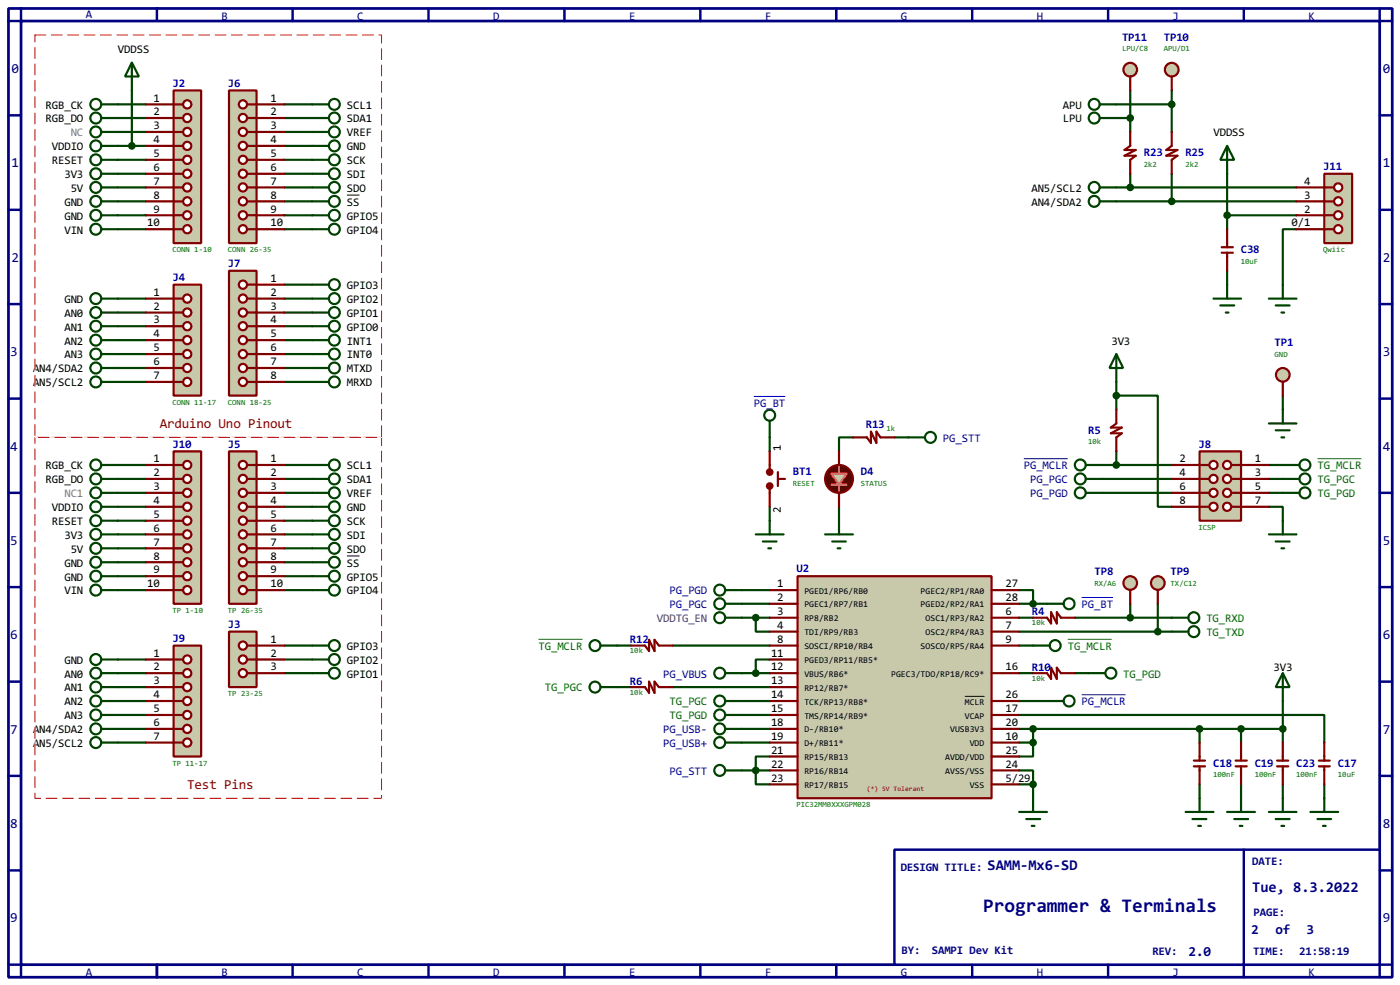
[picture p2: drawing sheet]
<svg xmlns="http://www.w3.org/2000/svg" width="256mm" height="180mm" viewBox="0 0 256 180" stroke-linecap="round" stroke-linejoin="round" font-family="sans-serif">
<path d="M1.6 1.6h253.5v177.3h-253.5zM3.9 3.9h248.9v172.7h-248.9z" fill="none" stroke="#000080" stroke-width=".5"/>
<path d="M3.9 1.6v2.3h-2.3M28.8 1.6v2.3" fill="none" stroke="#000080" stroke-width=".45"/>
<path d="M163.9 155.5h88.9v21.1h-88.9z" fill="#fff" stroke="#000080" stroke-width=".45"/>
<g fill="none" stroke="#000080" stroke-width=".45">
<path d="M53.6 1.6v2.3M78.5 1.6v2.3M103.4 1.6v2.3M128.3 1.6v2.3M153.2 1.6v2.3M178.1 1.6v2.3M203 1.6v2.3M227.9 1.6v2.3M252.8 1.6v2.3h2.3M1.6 21.1h2.3M1.6 38.4h2.3M252.8 21.1h2.3"/>
<path d="M252.8 38.4h2.3M1.6 55.7h2.3M252.8 55.7h2.3M1.6 73h2.3M252.8 73h2.3M1.6 90.2h2.3M252.8 90.2h2.3M1.6 107.5h2.3M252.8 107.5h2.3M1.6 124.8h2.3M252.8 124.8h2.3M1.6 142h2.3"/>
<path d="M1.6 159.3h2.3M227.9 155.5v23.4M252.8 142h2.3M252.8 159.3h2.3M1.6 176.6h2.3v2.3M28.8 176.6v2.3M53.6 176.6v2.3M78.5 176.6v2.3M103.4 176.6v2.3M128.3 176.6v2.3M153.2 176.6v2.3M178.1 176.6v2.3"/>
<path d="M203 176.6v2.3M255.1 176.6h-2.3v2.3"/>
</g>
<g fill="none" stroke="#004000" stroke-width=".4">
<path d="M21.6 19.1h5.1M24.2 16.6v10.1M52.1 19.1h5.1M204.5 19.1h10.2M207.1 16.6v7.6M214.7 16.6v7.6M21.6 36.9h5.1M21.6 34.3h5.1M21.6 39.4h5.1M21.6 21.6h5.1M21.6 24.2h5.1M21.6 26.7h5.1"/>
<path d="M21.6 29.3h5.1M21.6 31.8h5.1M52.1 36.9h5.1M52.1 34.3h5.1M52.1 39.4h5.1M52.1 21.6h5.1M52.1 24.2h5.1M52.1 26.7h5.1M52.1 29.3h5.1M52.1 31.8h5.1M204.5 36.9h33M204.5 34.3h33"/>
<path d="M204.5 21.6h2.6M207.1 31.8v2.5M214.7 31.8v5.1M224.8 31.8v10.2M224.8 39.4h12.7M21.6 54.7h5.1M21.6 57.2h5.1M21.6 59.7h5.1M21.6 42h5.1M52.1 52.1h5.1M52.1 54.7h5.1M52.1 57.2h5.1"/>
<path d="M52.1 59.7h5.1M52.1 42h5.1M224.8 49.6v2.5M237.5 42h-2.5v10.1M21.6 62.3h5.1M21.6 64.8h5.1M21.6 67.4h5.1M21.6 69.9h5.1M52.1 62.3h5.1M52.1 64.8h5.1M52.1 67.4h5.1M52.1 69.9h5.1"/>
<path d="M141 77v5.6M204.5 72.4h7.6v20.4h2.6M204.5 69.9v5.1M235 72.4v2.6M21.6 85.1h5.1M21.6 87.7h5.1M21.6 90.2h5.1M21.6 92.8h5.1M21.6 95.3h5.1M21.6 97.8h5.1M52.1 85.1h5.1M52.1 87.7h5.1"/>
<path d="M52.1 90.2h5.1M52.1 92.8h5.1M52.1 95.3h5.1M52.1 97.8h5.1M138.5 97.8h5.1M139.8 99.1h2.5M141 92.8v5M151.2 97.8h5.1M152.5 99.1h2.5M153.7 92.8v5M156.3 80.1h-2.6v2.5M163.9 80.1h5.6"/>
<path d="M202 85.1h12.7M202 87.7h12.7M202 90.2h12.7M204.5 82.6v2.5M232.5 92.8h2.5v2.5M232.5 85.1h2.5M232.5 87.7h2.5M232.5 90.2h2.5M21.6 108h5.1M21.6 100.4h5.1M21.6 102.9h5.1M21.6 105.5h5.1"/>
<path d="M52.1 118.2h5.1M52.1 108h5.1M52.1 100.4h5.1M52.1 102.9h5.1M52.1 105.5h5.1M110 118.2h5.6M123.2 118.2h17.8M132.9 108h8.1M132.9 110.5h8.1M135.9 113.1h5.1M138.5 113.1v2.5h2.5M140.8 100.4h.5"/>
<path d="M153.5 100.4h.5M186.7 108h2.6v2.5M186.7 118.2h2.6M186.7 110.5h8.2M186.7 113.1h2.6M186.7 115.6h31M196.9 113.1h20.8M207.1 110.5v2.6M212.1 110.5v5.1M21.6 133.4h5.1M21.6 123.2h5.1M21.6 125.8h5.1"/>
<path d="M21.6 135.9h5.1M21.6 128.3h5.1M21.6 130.9h5.1M21.6 120.7h5.1M52.1 123.2h5.1M52.1 120.7h5.1M113.1 125.8h2.5M123.2 125.8h17.8M132.9 133.4h8.1M132.9 123.2h8.1M132.9 135.9h8.1M132.9 128.3h8.1"/>
<path d="M132.9 130.9h8.1M141 120.7h-2.5v2.5M141 138.5h-2.5v5.1h2.5M186.7 130.9h55.9v5M186.7 133.4h48.3M186.7 123.2h2.6M186.7 135.9h2.6M186.7 128.3h8.2M189.3 135.9v2.6h-2.6M189.3 133.4v2.5M196.9 123.2h2.5M219.8 133.4v2.5"/>
<path d="M227.4 133.4v2.5M235 123.2l1.3 2.6h-2.6zM235 123.2v12.7M132.9 141h8.1M186.7 141h2.6v2.6M186.7 143.6h2.6M186.7 148.6h5.1M188 149.9h2.6M189 151.2h.5M189.3 143.6v5M217.2 148.6h5.1M218.5 149.9h2.5"/>
<path d="M219.5 151.2h.5M219.8 143.6v5M224.8 148.6h5.1M226.1 149.9h2.6M227.1 151.2h.5M227.4 143.6v5M232.5 148.6h5M233.7 149.9h2.6M234.8 151.2h.5M235 143.6v5M240.1 148.6h5.1M241.4 149.9h2.5"/>
<path d="M242.4 151.2h.5M242.6 143.6v5"/>
<circle cx="141" cy="76" r="1"/>
<circle cx="170.4" cy="80.1" r="1"/>
<circle cx="109" cy="118.2" r="1"/>
<circle cx="131.8" cy="110.5" r="1"/>
<circle cx="131.8" cy="108" r="1"/>
<circle cx="195.8" cy="110.5" r="1"/>
<circle cx="218.7" cy="113.1" r="1"/>
<circle cx="218.7" cy="115.6" r="1"/>
<circle cx="131.8" cy="133.4" r="1"/>
<circle cx="131.8" cy="123.2" r="1"/>
<circle cx="131.8" cy="130.9" r="1"/>
<circle cx="131.8" cy="128.3" r="1"/>
<circle cx="131.8" cy="135.9" r="1"/>
<circle cx="195.8" cy="128.3" r="1"/>
<circle cx="131.8" cy="141" r="1"/>
</g>
<g fill="none" stroke="#800000" stroke-width=".4">
<path d="M141 82.6v3.8M141 89v3.8M142.5 86.4v2.6M142.5 87.7h1.3M156.3 80.1h2.5l.8 1v-2.1l1 2.1v-2.1l.7 1.1h2.6M115.6 118.2h2.6l.7 1v-2.1l1 2.1v-2.1l.8 1.1h2.5M115.6 125.8h2.6l.7 1v-2l1 2v-2l.8 1h2.5M189.3 123.2h2.5l.8 1.1v-2.1l1 2.1v-2.1l.8 1h2.5M218.7 139.2h2.1M219.8 135.9v3.3M226.4 139.2h2M227.4 135.9v3.3"/>
<path d="M234 139.2h2M235 135.9v3.3M241.6 139.2h2M242.6 135.9v3.3M218.7 140.3h2.1M219.8 140.3v3.3M226.4 140.3h2M227.4 140.3v3.3M234 140.3h2M235 140.3v3.3M241.6 140.3h2M242.6 140.3v3.3"/>
</g>
<g fill="#800000" stroke="#800000" stroke-width=".4">
<circle cx="141" cy="86.4" r=".5"/>
<circle cx="141" cy="89" r=".5"/>
</g>
<path d="M138.1 72.6h5.8M198.2 109.4h5.7M198.2 127.2h8" fill="none" stroke="#0000c0" stroke-width=".18"/>
<g fill="#004000" stroke="#004000" stroke-width=".4">
<circle cx="189.2" cy="143.6" r=".5"/>
<circle cx="189.2" cy="135.9" r=".5"/>
<circle cx="227.3" cy="133.4" r=".5"/>
<circle cx="219.7" cy="133.4" r=".5"/>
<circle cx="189.2" cy="133.4" r=".5"/>
<circle cx="235" cy="133.4" r=".5"/>
</g>
<path d="M98.7 117h8" fill="none" stroke="#008000" stroke-width=".18"/>
<circle cx="235" cy="68.6" r="1.25" fill="#c8c8aa" stroke="#800000" stroke-width=".4"/>
<path d="M235 69.9v2.5" fill="none" stroke="#800000" stroke-width=".4"/>
<g fill="none" stroke="#004000" stroke-width=".4">
<path d="M232.5 77.5h5M233.7 78.8h2.6M235 75v2.5M198.9 85.1h3.1M198.9 87.7h3.1M198.9 90.2h3.1M232.5 97.8h5M233.7 99.1h2.6M234.8 80.1h.5M235 95.3v2.5M235 85.1h3.1M235 87.7h3.1"/>
<path d="M235 90.2h3.1M234.8 100.4h.5"/>
<circle cx="197.9" cy="85.1" r="1"/>
<circle cx="197.9" cy="90.2" r="1"/>
<circle cx="197.9" cy="87.7" r="1"/>
<circle cx="239" cy="87.7" r="1"/>
<circle cx="239" cy="85.1" r="1"/>
<circle cx="239" cy="90.2" r="1"/>
</g>
<path d="M187.6 84h8" fill="none" stroke="#0000c0" stroke-width=".18"/>
<path d="M241.4 84h8" fill="none" stroke="#008000" stroke-width=".18"/>
<path d="M219.8 82.6h7.6v12.7h-7.6z" fill="#c8c8aa" stroke="#800000" stroke-width=".4"/>
<path d="M225.6 85.1h1.8" fill="none" stroke="#800000" stroke-width=".4"/>
<circle cx="224.8" cy="85.1" r=".75" fill="#feffff" stroke="#800000" stroke-width=".4"/>
<path d="M225.6 87.7h1.8" fill="none" stroke="#800000" stroke-width=".4"/>
<circle cx="224.8" cy="87.7" r=".75" fill="#feffff" stroke="#800000" stroke-width=".4"/>
<path d="M225.6 90.2h1.8" fill="none" stroke="#800000" stroke-width=".4"/>
<circle cx="224.8" cy="90.2" r=".75" fill="#feffff" stroke="#800000" stroke-width=".4"/>
<path d="M225.6 92.8h1.8" fill="none" stroke="#800000" stroke-width=".4"/>
<circle cx="224.8" cy="92.8" r=".75" fill="#feffff" stroke="#800000" stroke-width=".4"/>
<path d="M219.8 85.1h1.7" fill="none" stroke="#800000" stroke-width=".4"/>
<circle cx="222.3" cy="85.1" r=".75" fill="#feffff" stroke="#800000" stroke-width=".4"/>
<path d="M219.8 87.7h1.7" fill="none" stroke="#800000" stroke-width=".4"/>
<circle cx="222.3" cy="87.7" r=".75" fill="#feffff" stroke="#800000" stroke-width=".4"/>
<path d="M219.8 90.2h1.7" fill="none" stroke="#800000" stroke-width=".4"/>
<circle cx="222.3" cy="90.2" r=".75" fill="#feffff" stroke="#800000" stroke-width=".4"/>
<path d="M219.8 92.8h1.7" fill="none" stroke="#800000" stroke-width=".4"/>
<circle cx="222.3" cy="92.8" r=".75" fill="#feffff" stroke="#800000" stroke-width=".4"/>
<path d="M204.5 75v2.5l-1 .8h2l-2 1h2l-1 .8v2.5M214.7 85.1h5.1M214.7 87.7h5.1M214.7 92.8h5.1M214.7 90.2h5.1M227.4 85.1h5.1M227.4 87.7h5.1M227.4 92.8h5.1M227.4 90.2h5.1" fill="none" stroke="#800000" stroke-width=".4"/>
<path d="M204.5 64.8l1.3 2.6h-2.5zM204.5 64.8v5.1" fill="none" stroke="#004000" stroke-width=".4"/>
<g fill="#004000" stroke="#004000" stroke-width=".4">
<circle cx="204.5" cy="85.1" r=".5"/>
<circle cx="204.5" cy="72.4" r=".5"/>
</g>
<circle cx="153.7" cy="87.7" r="2.55" fill="#400000" stroke="#800000" stroke-width=".4"/>
<path d="M152.2 86.7h1.5v-1.3v1.3h1.5l-1.5 2h1.5h-3h1.5v1.3v-1.3z" fill-rule="evenodd" fill="#c8c8aa" stroke="#ff8000" stroke-width=".4"/>
<path d="M153.7 82.6v2.5M153.7 90.2v2.6" fill="none" stroke="#800000" stroke-width=".4"/>
<g fill="none" stroke="#004000" stroke-width=".4">
<path d="M189.3 118.2h3M110 125.8h3.1M199.4 123.2h3.1"/>
<circle cx="193.3" cy="118.2" r="1"/>
<circle cx="109" cy="125.8" r="1"/>
<circle cx="203.5" cy="123.2" r="1"/>
</g>
<g fill="#004000" stroke="#004000" stroke-width=".4">
<circle cx="138.4" cy="141" r=".5"/>
<circle cx="138.4" cy="123.2" r=".5"/>
</g>
<path d="M195.6 117h8.1" fill="none" stroke="#008000" stroke-width=".18"/>
<path d="M146.1 105.5h35.6v40.6h-35.6z" fill="#c8c8aa" stroke="#800000" stroke-width=".4"/>
<g fill="none" stroke="#800000" stroke-width=".4">
<path d="M141 108h5.1M141 110.5h5.1M141 113.1h5.1M141 115.6h5.1M141 118.2h5.1M181.7 108h5M181.7 110.5h5M181.7 113.1h5M181.7 115.6h5M181.7 118.2h5M189.3 113.1h2.5l.8 1v-2l1 2v-2l.8 1h2.5M141 135.9h5.1"/>
<path d="M141 120.7h5.1M141 123.2h5.1M141 125.8h5.1M141 128.3h5.1M141 130.9h5.1M141 133.4h5.1M141 138.5h5.1M181.7 135.9h5M181.7 123.2h5M181.7 128.3h5M181.7 130.9h5M181.7 133.4h5"/>
<path d="M181.7 138.5h5M141 143.6h5.1M141 141h5.1M181.7 143.6h5M181.7 141h5"/>
</g>
<path d="M176.8 127.5h3.6" fill="none" stroke="#000" stroke-width=".18"/>
<g fill="#004000" stroke="#004000" stroke-width=".4">
<circle cx="189.2" cy="110.5" r=".5"/>
<circle cx="138.4" cy="113.1" r=".5"/>
</g>
<g fill="none" stroke="#004000" stroke-width=".4">
<path d="M132.9 113.1h3"/>
<circle cx="131.8" cy="113.1" r="1"/>
</g>
<circle cx="207" cy="106.7" r="1.25" fill="#c8c8aa" stroke="#800000" stroke-width=".4"/>
<path d="M207.1 108v2.5" fill="none" stroke="#800000" stroke-width=".4"/>
<circle cx="212.1" cy="106.7" r="1.25" fill="#c8c8aa" stroke="#800000" stroke-width=".4"/>
<path d="M212.1 108v2.5" fill="none" stroke="#800000" stroke-width=".4"/>
<g fill="#004000" stroke="#004000" stroke-width=".4">
<circle cx="207" cy="113.1" r=".5"/>
<circle cx="212.1" cy="115.6" r=".5"/>
</g>
<path d="M242.6 31.8h5.1v12.7h-5.1z" fill="#c8c8aa" stroke="#800000" stroke-width=".4"/>
<path d="M242.6 42h1.8" fill="none" stroke="#800000" stroke-width=".4"/>
<circle cx="245.1" cy="42" r=".75" fill="#feffff" stroke="#800000" stroke-width=".4"/>
<path d="M242.6 39.4h1.8" fill="none" stroke="#800000" stroke-width=".4"/>
<circle cx="245.1" cy="39.4" r=".75" fill="#feffff" stroke="#800000" stroke-width=".4"/>
<path d="M242.6 36.9h1.8" fill="none" stroke="#800000" stroke-width=".4"/>
<circle cx="245.1" cy="36.9" r=".75" fill="#feffff" stroke="#800000" stroke-width=".4"/>
<path d="M242.6 34.3h1.8" fill="none" stroke="#800000" stroke-width=".4"/>
<circle cx="245.1" cy="34.3" r=".75" fill="#feffff" stroke="#800000" stroke-width=".4"/>
<path d="M207.1 24.2v2.5l-1.1 .8h2.1l-2.1 1h2.1l-1 .8v2.5M214.7 24.2v2.5l-1 .8h2l-2 1h2l-1 .8v2.5M237.5 39.4h5.1M237.5 36.9h5.1M237.5 34.3h5.1M223.8 45.3h2.1M223.8 46.3h2.1M224.8 42v3.3M224.8 46.3v3.3M237.5 42h5.1" fill="none" stroke="#800000" stroke-width=".4"/>
<g fill="none" stroke="#004000" stroke-width=".4">
<path d="M201.5 19.1h3M201.5 21.6h3M201.5 36.9h3M201.5 34.3h3M224.8 26.7l1.3 2.6h-2.5zM224.8 26.7v5.1M222.3 54.7h5.1M223.6 55.9h2.5M224.6 57.2h.5M224.8 52.1v2.6M232.5 54.7h5M233.7 55.9h2.6"/>
<path d="M234.8 57.2h.5M235 52.1v2.6"/>
<circle cx="200.4" cy="19.1" r="1"/>
<circle cx="200.4" cy="34.3" r="1"/>
<circle cx="200.4" cy="36.9" r="1"/>
<circle cx="200.4" cy="21.6" r="1"/>
</g>
<g fill="#004000" stroke="#004000" stroke-width=".4">
<circle cx="214.6" cy="36.9" r=".5"/>
<circle cx="207" cy="34.3" r=".5"/>
<circle cx="224.8" cy="39.4" r=".5"/>
</g>
<circle cx="214.6" cy="12.8" r="1.25" fill="#c8c8aa" stroke="#800000" stroke-width=".4"/>
<path d="M214.7 14v2.6" fill="none" stroke="#800000" stroke-width=".4"/>
<circle cx="207" cy="12.8" r="1.25" fill="#c8c8aa" stroke="#800000" stroke-width=".4"/>
<path d="M207.1 14v2.6" fill="none" stroke="#800000" stroke-width=".4"/>
<g fill="#004000" stroke="#004000" stroke-width=".4">
<circle cx="207" cy="21.6" r=".5"/>
<circle cx="214.6" cy="19.1" r=".5"/>
</g>
<g fill="none" stroke="#004000" stroke-width=".4">
<path d="M57.2 19.1h3.1M18.6 39.4h3M18.6 29.3h3M18.6 31.8h3M18.6 34.3h3M18.6 36.9h3M57.2 39.4h3.1M57.2 29.3h3.1M57.2 31.8h3.1M57.2 34.3h3.1M57.2 36.9h3.1M57.2 21.6h3.1"/>
<path d="M57.2 24.2h3.1M57.2 26.7h3.1M18.6 42h3M57.2 54.7h3.1M57.2 52.1h3.1M57.2 57.2h3.1M57.2 59.7h3.1M57.2 42h3.1M57.2 62.3h3.1M57.2 64.8h3.1M57.2 67.4h3.1M57.2 69.9h3.1"/>
<circle cx="61.2" cy="19.1" r="1"/>
<circle cx="17.5" cy="34.3" r="1"/>
<circle cx="17.5" cy="31.8" r="1"/>
<circle cx="17.5" cy="36.9" r="1"/>
<circle cx="17.5" cy="29.3" r="1"/>
<circle cx="17.5" cy="39.4" r="1"/>
<circle cx="61.2" cy="31.8" r="1"/>
<circle cx="61.2" cy="29.3" r="1"/>
<circle cx="61.2" cy="26.7" r="1"/>
<circle cx="61.2" cy="39.4" r="1"/>
<circle cx="61.2" cy="34.3" r="1"/>
<circle cx="61.2" cy="36.9" r="1"/>
<circle cx="61.2" cy="24.2" r="1"/>
<circle cx="61.2" cy="21.6" r="1"/>
<circle cx="17.5" cy="42" r="1"/>
<circle cx="61.2" cy="42" r="1"/>
<circle cx="61.2" cy="52.1" r="1"/>
<circle cx="61.2" cy="57.2" r="1"/>
<circle cx="61.2" cy="59.7" r="1"/>
<circle cx="61.2" cy="54.7" r="1"/>
<circle cx="61.2" cy="67.4" r="1"/>
<circle cx="61.2" cy="64.8" r="1"/>
<circle cx="61.2" cy="62.3" r="1"/>
<circle cx="61.2" cy="69.9" r="1"/>
</g>
<path d="M63.6 35.7h2.3" fill="none" stroke="#000" stroke-width=".18"/>
<path d="M42 49.6h5v22.8h-5z" fill="#c8c8aa" stroke="#800000" stroke-width=".4"/>
<path d="M45.3 52.1h1.7" fill="none" stroke="#800000" stroke-width=".4"/>
<circle cx="44.5" cy="52.1" r=".75" fill="#feffff" stroke="#800000" stroke-width=".4"/>
<path d="M45.3 54.7h1.7" fill="none" stroke="#800000" stroke-width=".4"/>
<circle cx="44.5" cy="54.7" r=".75" fill="#feffff" stroke="#800000" stroke-width=".4"/>
<path d="M45.3 57.2h1.7" fill="none" stroke="#800000" stroke-width=".4"/>
<circle cx="44.5" cy="57.2" r=".75" fill="#feffff" stroke="#800000" stroke-width=".4"/>
<path d="M45.3 59.7h1.7" fill="none" stroke="#800000" stroke-width=".4"/>
<circle cx="44.5" cy="59.7" r=".75" fill="#feffff" stroke="#800000" stroke-width=".4"/>
<path d="M45.3 62.3h1.7" fill="none" stroke="#800000" stroke-width=".4"/>
<circle cx="44.5" cy="62.3" r=".75" fill="#feffff" stroke="#800000" stroke-width=".4"/>
<path d="M45.3 64.8h1.7" fill="none" stroke="#800000" stroke-width=".4"/>
<circle cx="44.5" cy="64.8" r=".75" fill="#feffff" stroke="#800000" stroke-width=".4"/>
<path d="M45.3 67.4h1.7" fill="none" stroke="#800000" stroke-width=".4"/>
<circle cx="44.5" cy="67.4" r=".75" fill="#feffff" stroke="#800000" stroke-width=".4"/>
<path d="M45.3 69.9h1.7" fill="none" stroke="#800000" stroke-width=".4"/>
<circle cx="44.5" cy="69.9" r=".75" fill="#feffff" stroke="#800000" stroke-width=".4"/>
<path d="M47 52.1h5.1M47 54.7h5.1M47 57.2h5.1M47 59.7h5.1M47 62.3h5.1M47 64.8h5.1M47 67.4h5.1M47 69.9h5.1" fill="none" stroke="#800000" stroke-width=".4"/>
<path d="M42 16.6h5v27.9h-5z" fill="#c8c8aa" stroke="#800000" stroke-width=".4"/>
<path d="M45.3 19.1h1.7" fill="none" stroke="#800000" stroke-width=".4"/>
<circle cx="44.5" cy="19.1" r=".75" fill="#feffff" stroke="#800000" stroke-width=".4"/>
<path d="M45.3 21.6h1.7" fill="none" stroke="#800000" stroke-width=".4"/>
<circle cx="44.5" cy="21.6" r=".75" fill="#feffff" stroke="#800000" stroke-width=".4"/>
<path d="M45.3 24.2h1.7" fill="none" stroke="#800000" stroke-width=".4"/>
<circle cx="44.5" cy="24.2" r=".75" fill="#feffff" stroke="#800000" stroke-width=".4"/>
<path d="M45.3 26.7h1.7" fill="none" stroke="#800000" stroke-width=".4"/>
<circle cx="44.5" cy="26.7" r=".75" fill="#feffff" stroke="#800000" stroke-width=".4"/>
<path d="M45.3 29.3h1.7" fill="none" stroke="#800000" stroke-width=".4"/>
<circle cx="44.5" cy="29.3" r=".75" fill="#feffff" stroke="#800000" stroke-width=".4"/>
<path d="M45.3 31.8h1.7" fill="none" stroke="#800000" stroke-width=".4"/>
<circle cx="44.5" cy="31.8" r=".75" fill="#feffff" stroke="#800000" stroke-width=".4"/>
<path d="M45.3 34.3h1.7" fill="none" stroke="#800000" stroke-width=".4"/>
<circle cx="44.5" cy="34.3" r=".75" fill="#feffff" stroke="#800000" stroke-width=".4"/>
<path d="M45.3 36.9h1.7" fill="none" stroke="#800000" stroke-width=".4"/>
<circle cx="44.5" cy="36.9" r=".75" fill="#feffff" stroke="#800000" stroke-width=".4"/>
<path d="M45.3 39.4h1.7" fill="none" stroke="#800000" stroke-width=".4"/>
<circle cx="44.5" cy="39.4" r=".75" fill="#feffff" stroke="#800000" stroke-width=".4"/>
<path d="M45.3 42h1.7" fill="none" stroke="#800000" stroke-width=".4"/>
<circle cx="44.5" cy="42" r=".75" fill="#feffff" stroke="#800000" stroke-width=".4"/>
<path d="M47 19.1h5.1M47 21.6h5.1M47 24.2h5.1M47 26.7h5.1M47 29.3h5.1M47 31.8h5.1M47 34.3h5.1M47 36.9h5.1M47 39.4h5.1M47 42h5.1" fill="none" stroke="#800000" stroke-width=".4"/>
<g fill="none" stroke="#004000" stroke-width=".4">
<path d="M18.6 19.1h3M18.6 24.2h3M18.6 21.6h3M18.6 26.7h3M18.6 57.2h3M18.6 59.7h3M18.6 54.7h3M18.6 62.3h3M18.6 64.8h3M18.6 67.4h3M18.6 69.9h3"/>
<circle cx="17.5" cy="19.1" r="1"/>
<circle cx="17.5" cy="26.7" r="1"/>
<circle cx="17.5" cy="21.6" r="1"/>
<circle cx="17.5" cy="24.2" r="1"/>
<circle cx="17.5" cy="57.2" r="1"/>
<circle cx="17.5" cy="54.7" r="1"/>
<circle cx="17.5" cy="59.7" r="1"/>
<circle cx="17.5" cy="67.4" r="1"/>
<circle cx="17.5" cy="64.8" r="1"/>
<circle cx="17.5" cy="69.9" r="1"/>
<circle cx="17.5" cy="62.3" r="1"/>
</g>
<path d="M31.8 52.1h5.1v20.3h-5.1z" fill="#c8c8aa" stroke="#800000" stroke-width=".4"/>
<path d="M31.8 54.7h1.8" fill="none" stroke="#800000" stroke-width=".4"/>
<circle cx="34.3" cy="54.7" r=".75" fill="#feffff" stroke="#800000" stroke-width=".4"/>
<path d="M31.8 57.2h1.8" fill="none" stroke="#800000" stroke-width=".4"/>
<circle cx="34.3" cy="57.2" r=".75" fill="#feffff" stroke="#800000" stroke-width=".4"/>
<path d="M31.8 59.7h1.8" fill="none" stroke="#800000" stroke-width=".4"/>
<circle cx="34.3" cy="59.7" r=".75" fill="#feffff" stroke="#800000" stroke-width=".4"/>
<path d="M31.8 62.3h1.8" fill="none" stroke="#800000" stroke-width=".4"/>
<circle cx="34.3" cy="62.3" r=".75" fill="#feffff" stroke="#800000" stroke-width=".4"/>
<path d="M31.8 64.8h1.8" fill="none" stroke="#800000" stroke-width=".4"/>
<circle cx="34.3" cy="64.8" r=".75" fill="#feffff" stroke="#800000" stroke-width=".4"/>
<path d="M31.8 67.4h1.8" fill="none" stroke="#800000" stroke-width=".4"/>
<circle cx="34.3" cy="67.4" r=".75" fill="#feffff" stroke="#800000" stroke-width=".4"/>
<path d="M31.8 69.9h1.8" fill="none" stroke="#800000" stroke-width=".4"/>
<circle cx="34.3" cy="69.9" r=".75" fill="#feffff" stroke="#800000" stroke-width=".4"/>
<path d="M26.7 54.7h5.1M26.7 57.2h5.1M26.7 59.7h5.1M26.7 62.3h5.1M26.7 64.8h5.1M26.7 67.4h5.1M26.7 69.9h5.1" fill="none" stroke="#800000" stroke-width=".4"/>
<path d="M31.8 16.6h5.1v27.9h-5.1z" fill="#c8c8aa" stroke="#800000" stroke-width=".4"/>
<path d="M31.8 19.1h1.8" fill="none" stroke="#800000" stroke-width=".4"/>
<circle cx="34.3" cy="19.1" r=".75" fill="#feffff" stroke="#800000" stroke-width=".4"/>
<path d="M31.8 21.6h1.8" fill="none" stroke="#800000" stroke-width=".4"/>
<circle cx="34.3" cy="21.6" r=".75" fill="#feffff" stroke="#800000" stroke-width=".4"/>
<path d="M31.8 24.2h1.8" fill="none" stroke="#800000" stroke-width=".4"/>
<circle cx="34.3" cy="24.2" r=".75" fill="#feffff" stroke="#800000" stroke-width=".4"/>
<path d="M31.8 26.7h1.8" fill="none" stroke="#800000" stroke-width=".4"/>
<circle cx="34.3" cy="26.7" r=".75" fill="#feffff" stroke="#800000" stroke-width=".4"/>
<path d="M31.8 29.3h1.8" fill="none" stroke="#800000" stroke-width=".4"/>
<circle cx="34.3" cy="29.3" r=".75" fill="#feffff" stroke="#800000" stroke-width=".4"/>
<path d="M31.8 31.8h1.8" fill="none" stroke="#800000" stroke-width=".4"/>
<circle cx="34.3" cy="31.8" r=".75" fill="#feffff" stroke="#800000" stroke-width=".4"/>
<path d="M31.8 34.3h1.8" fill="none" stroke="#800000" stroke-width=".4"/>
<circle cx="34.3" cy="34.3" r=".75" fill="#feffff" stroke="#800000" stroke-width=".4"/>
<path d="M31.8 36.9h1.8" fill="none" stroke="#800000" stroke-width=".4"/>
<circle cx="34.3" cy="36.9" r=".75" fill="#feffff" stroke="#800000" stroke-width=".4"/>
<path d="M31.8 39.4h1.8" fill="none" stroke="#800000" stroke-width=".4"/>
<circle cx="34.3" cy="39.4" r=".75" fill="#feffff" stroke="#800000" stroke-width=".4"/>
<path d="M31.8 42h1.8" fill="none" stroke="#800000" stroke-width=".4"/>
<circle cx="34.3" cy="42" r=".75" fill="#feffff" stroke="#800000" stroke-width=".4"/>
<path d="M26.7 19.1h5.1M26.7 21.6h5.1M26.7 24.2h5.1M26.7 26.7h5.1M26.7 29.3h5.1M26.7 31.8h5.1M26.7 34.3h5.1M26.7 36.9h5.1M26.7 39.4h5.1M26.7 42h5.1" fill="none" stroke="#800000" stroke-width=".4"/>
<g fill="none" stroke="#004000" stroke-width=".4">
<path d="M18.6 95.3h3M18.6 97.8h3M57.2 95.3h3.1M57.2 97.8h3.1M57.2 87.7h3.1M57.2 85.1h3.1M57.2 90.2h3.1M57.2 92.8h3.1M18.6 100.4h3M18.6 102.9h3M18.6 105.5h3M18.6 108h3"/>
<path d="M57.2 100.4h3.1M57.2 102.9h3.1"/>
<circle cx="17.5" cy="95.3" r="1"/>
<circle cx="17.5" cy="97.8" r="1"/>
<circle cx="61.2" cy="97.8" r="1"/>
<circle cx="61.2" cy="95.3" r="1"/>
<circle cx="61.2" cy="85.1" r="1"/>
<circle cx="61.2" cy="87.7" r="1"/>
<circle cx="61.2" cy="90.2" r="1"/>
<circle cx="61.2" cy="92.8" r="1"/>
<circle cx="17.5" cy="105.5" r="1"/>
<circle cx="17.5" cy="102.9" r="1"/>
<circle cx="17.5" cy="108" r="1"/>
<circle cx="17.5" cy="100.4" r="1"/>
<circle cx="61.2" cy="102.9" r="1"/>
<circle cx="61.2" cy="100.4" r="1"/>
</g>
<path d="M63.6 101.8h2.3" fill="none" stroke="#000" stroke-width=".18"/>
<path d="M42 82.6h5v27.9h-5z" fill="#c8c8aa" stroke="#800000" stroke-width=".4"/>
<path d="M45.3 85.1h1.7" fill="none" stroke="#800000" stroke-width=".4"/>
<circle cx="44.5" cy="85.1" r=".75" fill="#feffff" stroke="#800000" stroke-width=".4"/>
<path d="M45.3 87.7h1.7" fill="none" stroke="#800000" stroke-width=".4"/>
<circle cx="44.5" cy="87.7" r=".75" fill="#feffff" stroke="#800000" stroke-width=".4"/>
<path d="M45.3 90.2h1.7" fill="none" stroke="#800000" stroke-width=".4"/>
<circle cx="44.5" cy="90.2" r=".75" fill="#feffff" stroke="#800000" stroke-width=".4"/>
<path d="M45.3 92.8h1.7" fill="none" stroke="#800000" stroke-width=".4"/>
<circle cx="44.5" cy="92.8" r=".75" fill="#feffff" stroke="#800000" stroke-width=".4"/>
<path d="M45.3 95.3h1.7" fill="none" stroke="#800000" stroke-width=".4"/>
<circle cx="44.5" cy="95.3" r=".75" fill="#feffff" stroke="#800000" stroke-width=".4"/>
<path d="M45.3 97.8h1.7" fill="none" stroke="#800000" stroke-width=".4"/>
<circle cx="44.5" cy="97.8" r=".75" fill="#feffff" stroke="#800000" stroke-width=".4"/>
<path d="M45.3 100.4h1.7" fill="none" stroke="#800000" stroke-width=".4"/>
<circle cx="44.5" cy="100.4" r=".75" fill="#feffff" stroke="#800000" stroke-width=".4"/>
<path d="M45.3 102.9h1.7" fill="none" stroke="#800000" stroke-width=".4"/>
<circle cx="44.5" cy="102.9" r=".75" fill="#feffff" stroke="#800000" stroke-width=".4"/>
<path d="M45.3 105.5h1.7" fill="none" stroke="#800000" stroke-width=".4"/>
<circle cx="44.5" cy="105.5" r=".75" fill="#feffff" stroke="#800000" stroke-width=".4"/>
<path d="M45.3 108h1.7" fill="none" stroke="#800000" stroke-width=".4"/>
<circle cx="44.5" cy="108" r=".75" fill="#feffff" stroke="#800000" stroke-width=".4"/>
<path d="M47 85.1h5.1M47 87.7h5.1M47 90.2h5.1M47 92.8h5.1M47 95.3h5.1M47 97.8h5.1M47 100.4h5.1M47 102.9h5.1M47 105.5h5.1M47 108h5.1" fill="none" stroke="#800000" stroke-width=".4"/>
<g fill="none" stroke="#004000" stroke-width=".4">
<path d="M18.6 90.2h3M18.6 87.7h3M18.6 85.1h3M18.6 92.8h3M18.6 123.2h3M18.6 125.8h3M18.6 128.3h3M18.6 130.9h3M18.6 133.4h3M18.6 135.9h3M18.6 120.7h3"/>
<circle cx="17.5" cy="87.7" r="1"/>
<circle cx="17.5" cy="85.1" r="1"/>
<circle cx="17.5" cy="90.2" r="1"/>
<circle cx="17.5" cy="92.8" r="1"/>
<circle cx="17.5" cy="128.3" r="1"/>
<circle cx="17.5" cy="130.9" r="1"/>
<circle cx="17.5" cy="133.4" r="1"/>
<circle cx="17.5" cy="135.9" r="1"/>
<circle cx="17.5" cy="120.7" r="1"/>
<circle cx="17.5" cy="125.8" r="1"/>
<circle cx="17.5" cy="123.2" r="1"/>
</g>
<path d="M31.8 118.2h5.1v20.3h-5.1z" fill="#c8c8aa" stroke="#800000" stroke-width=".4"/>
<path d="M31.8 120.7h1.8" fill="none" stroke="#800000" stroke-width=".4"/>
<circle cx="34.3" cy="120.7" r=".75" fill="#feffff" stroke="#800000" stroke-width=".4"/>
<path d="M31.8 123.2h1.8" fill="none" stroke="#800000" stroke-width=".4"/>
<circle cx="34.3" cy="123.2" r=".75" fill="#feffff" stroke="#800000" stroke-width=".4"/>
<path d="M31.8 125.8h1.8" fill="none" stroke="#800000" stroke-width=".4"/>
<circle cx="34.3" cy="125.8" r=".75" fill="#feffff" stroke="#800000" stroke-width=".4"/>
<path d="M31.8 128.3h1.8" fill="none" stroke="#800000" stroke-width=".4"/>
<circle cx="34.3" cy="128.3" r=".75" fill="#feffff" stroke="#800000" stroke-width=".4"/>
<path d="M31.8 130.9h1.8" fill="none" stroke="#800000" stroke-width=".4"/>
<circle cx="34.3" cy="130.9" r=".75" fill="#feffff" stroke="#800000" stroke-width=".4"/>
<path d="M31.8 133.4h1.8" fill="none" stroke="#800000" stroke-width=".4"/>
<circle cx="34.3" cy="133.4" r=".75" fill="#feffff" stroke="#800000" stroke-width=".4"/>
<path d="M31.8 135.9h1.8" fill="none" stroke="#800000" stroke-width=".4"/>
<circle cx="34.3" cy="135.9" r=".75" fill="#feffff" stroke="#800000" stroke-width=".4"/>
<path d="M26.7 120.7h5.1M26.7 123.2h5.1M26.7 125.8h5.1M26.7 128.3h5.1M26.7 130.9h5.1M26.7 133.4h5.1M26.7 135.9h5.1" fill="none" stroke="#800000" stroke-width=".4"/>
<path d="M31.8 82.6h5.1v27.9h-5.1z" fill="#c8c8aa" stroke="#800000" stroke-width=".4"/>
<path d="M31.8 85.1h1.8" fill="none" stroke="#800000" stroke-width=".4"/>
<circle cx="34.3" cy="85.1" r=".75" fill="#feffff" stroke="#800000" stroke-width=".4"/>
<path d="M31.8 87.7h1.8" fill="none" stroke="#800000" stroke-width=".4"/>
<circle cx="34.3" cy="87.7" r=".75" fill="#feffff" stroke="#800000" stroke-width=".4"/>
<path d="M31.8 90.2h1.8" fill="none" stroke="#800000" stroke-width=".4"/>
<circle cx="34.3" cy="90.2" r=".75" fill="#feffff" stroke="#800000" stroke-width=".4"/>
<path d="M31.8 92.8h1.8" fill="none" stroke="#800000" stroke-width=".4"/>
<circle cx="34.3" cy="92.8" r=".75" fill="#feffff" stroke="#800000" stroke-width=".4"/>
<path d="M31.8 95.3h1.8" fill="none" stroke="#800000" stroke-width=".4"/>
<circle cx="34.3" cy="95.3" r=".75" fill="#feffff" stroke="#800000" stroke-width=".4"/>
<path d="M31.8 97.8h1.8" fill="none" stroke="#800000" stroke-width=".4"/>
<circle cx="34.3" cy="97.8" r=".75" fill="#feffff" stroke="#800000" stroke-width=".4"/>
<path d="M31.8 100.4h1.8" fill="none" stroke="#800000" stroke-width=".4"/>
<circle cx="34.3" cy="100.4" r=".75" fill="#feffff" stroke="#800000" stroke-width=".4"/>
<path d="M31.8 102.9h1.8" fill="none" stroke="#800000" stroke-width=".4"/>
<circle cx="34.3" cy="102.9" r=".75" fill="#feffff" stroke="#800000" stroke-width=".4"/>
<path d="M31.8 105.5h1.8" fill="none" stroke="#800000" stroke-width=".4"/>
<circle cx="34.3" cy="105.5" r=".75" fill="#feffff" stroke="#800000" stroke-width=".4"/>
<path d="M31.8 108h1.8" fill="none" stroke="#800000" stroke-width=".4"/>
<circle cx="34.3" cy="108" r=".75" fill="#feffff" stroke="#800000" stroke-width=".4"/>
<path d="M26.7 85.1h5.1M26.7 87.7h5.1M26.7 90.2h5.1M26.7 92.8h5.1M26.7 95.3h5.1M26.7 97.8h5.1M26.7 100.4h5.1M26.7 102.9h5.1M26.7 105.5h5.1M26.7 108h5.1" fill="none" stroke="#800000" stroke-width=".4"/>
<path d="M6.4 6.4h63.5v73.7h-63.5zM6.4 80.1h63.5v66h-63.5z" fill="none" stroke="#fff" stroke-width=".18"/>
<path d="M6.4 6.4h63.5v73.7h-63.5zM6.4 80.1h63.5v66h-63.5z" fill="none" stroke="#f00" stroke-width=".18" stroke-dasharray="2 1"/>
<g fill="none" stroke="#004000" stroke-width=".4">
<path d="M24.2 11.5l1.3 2.5h-2.6zM24.2 11.5v5.1M57.2 118.2h3.1M57.2 105.5h3.1M57.2 108h3.1M57.2 120.7h3.1M57.2 123.2h3.1"/>
<circle cx="61.2" cy="108" r="1"/>
<circle cx="61.2" cy="118.2" r="1"/>
<circle cx="61.2" cy="105.5" r="1"/>
<circle cx="61.2" cy="120.7" r="1"/>
<circle cx="61.2" cy="123.2" r="1"/>
</g>
<circle cx="24.1" cy="26.7" r=".5" fill="#004000" stroke="#004000" stroke-width=".4"/>
<path d="M42 115.6h5v10.2h-5z" fill="#c8c8aa" stroke="#800000" stroke-width=".4"/>
<path d="M45.3 118.2h1.7" fill="none" stroke="#800000" stroke-width=".4"/>
<circle cx="44.5" cy="118.2" r=".75" fill="#feffff" stroke="#800000" stroke-width=".4"/>
<path d="M45.3 120.7h1.7" fill="none" stroke="#800000" stroke-width=".4"/>
<circle cx="44.5" cy="120.7" r=".75" fill="#feffff" stroke="#800000" stroke-width=".4"/>
<path d="M45.3 123.2h1.7" fill="none" stroke="#800000" stroke-width=".4"/>
<circle cx="44.5" cy="123.2" r=".75" fill="#feffff" stroke="#800000" stroke-width=".4"/>
<path d="M47 118.2h5.1M47 120.7h5.1M47 123.2h5.1" fill="none" stroke="#800000" stroke-width=".4"/>
<text font-size="4.2" fill="#000080" x="180.1" y="167">Programmer &amp; Terminals</text>
<g font-size="3.2" fill="#000080">
<text x="180.9" y="159.3">SAMM-Mx6-SD</text>
<text x="229.4" y="163.2">Tue, 8.3.2022</text>
</g>
<g font-size="3" fill="#000080">
<text x="2.1" y="13.4">0</text>
<text x="253.4" y="13.4">0</text>
<text x="2.1" y="30.7">1</text>
<text x="253.4" y="30.7">1</text>
<text x="2.1" y="47.9">2</text>
<text x="253.4" y="47.9">2</text>
<text x="1.9" y="65.2">3</text>
<text x="253.4" y="65.2">3</text>
<text x="1.9" y="82.5">4</text>
<text x="253.4" y="82.5">4</text>
<text x="1.9" y="99.8">5</text>
<text x="253.4" y="99.8">5</text>
<text x="1.9" y="117">6</text>
<text x="253.4" y="117">6</text>
<text x="1.9" y="134.3">7</text>
<text x="253.4" y="134.3">7</text>
<text x="1.9" y="151.6">8</text>
<text x="253.4" y="151.6">8</text>
<text x="1.9" y="168.8">9</text>
<text x="229.2" y="170.9">2</text>
<text x="233.7" y="170.9">of</text>
<text x="239.4" y="170.9">3</text>
<text x="253.4" y="168.8">9</text>
<text x="217.8" y="174.9">2.0</text>
</g>
<g font-size="3" fill="#800000">
<text x="29.3" y="78.4">Arduino Uno Pinout</text>
<text x="34.3" y="144.5">Test Pins</text>
</g>
<g font-size="2.5" fill="#000080">
<text x="15.7" y="3.4">A</text>
<text x="40.6" y="3.6">B</text>
<text x="65.5" y="3.6">C</text>
<text x="90.4" y="3.6">D</text>
<text x="115.3" y="3.6">E</text>
<text x="140.2" y="3.6">F</text>
<text x="165.1" y="3.6">G</text>
<text x="190" y="3.6">H</text>
<text x="214.8" y="3.6">J</text>
<text x="239.7" y="3.6">K</text>
<text x="165" y="159.4">DESIGN TITLE:</text>
<text x="229.4" y="158.3">DATE:</text>
<text x="229.7" y="167.7">PAGE:</text>
<text x="15.7" y="178.7">A</text>
<text x="40.6" y="178.7">B</text>
<text x="65.5" y="178.7">C</text>
<text x="90.4" y="178.7">D</text>
<text x="115.3" y="178.7">E</text>
<text x="140.2" y="178.7">F</text>
<text x="165.1" y="178.7">G</text>
<text x="165.2" y="174.6">BY:</text>
<text x="170.7" y="174.6">SAMPI Dev Kit</text>
<text x="190" y="178.7">H</text>
<text x="211.1" y="174.8">REV:</text>
<text x="214.8" y="178.7">J</text>
<text x="229.6" y="174.8">TIME:</text>
<text x="238" y="174.8">21:58:19</text>
<text x="239.7" y="178.7">K</text>
</g>
<g font-size="2.5">
<text x="21.6" y="9.7">VDDSS</text>
<text x="8.4" y="22.4">RGB_DO</text>
<text x="8.4" y="19.9">RGB_CK</text>
<text x="28.1" y="18.6">1</text>
<text x="28.1" y="21.1">2</text>
<text x="28.1" y="23.6">3</text>
<text x="49.6" y="18.6">1</text>
<text x="49.6" y="21.1">2</text>
<text x="49.6" y="23.6">3</text>
<text x="63.6" y="22.4">SDA1</text>
<text x="63.6" y="19.9">SCL1</text>
<text x="194.7" y="22.4">LPU</text>
<text x="194.7" y="19.9">APU</text>
<text x="9.5" y="27.5">VDDIO</text>
<text x="28.1" y="26.2">4</text>
<text x="28.1" y="28.8">5</text>
<text x="49.6" y="26.2">4</text>
<text x="49.6" y="28.8">5</text>
<text x="63.6" y="25">VREF</text>
<text x="63.6" y="27.5">GND</text>
<text x="222.3" y="25">VDDSS</text>
<text x="9.5" y="30">RESET</text>
<text x="11.8" y="32.6">3V3</text>
<text x="13" y="35.1">5V</text>
<text x="28.1" y="31.3">6</text>
<text x="28.1" y="33.8">7</text>
<text x="49.6" y="31.3">6</text>
<text x="49.6" y="33.8">7</text>
<text x="63.6" y="30">SCK</text>
<text x="63.6" y="32.6">SDI</text>
<text x="63.6" y="35.1">SDO</text>
<text x="189" y="35.1">AN5/SCL2</text>
<text x="238.9" y="33.8">4</text>
<text x="11.8" y="37.7">GND</text>
<text x="11.8" y="40.2">GND</text>
<text x="27" y="41.5">10</text>
<text x="28.1" y="36.3">8</text>
<text x="28.1" y="38.9">9</text>
<text x="49.6" y="36.3">8</text>
<text x="49.6" y="38.9">9</text>
<text x="49.6" y="41.5">10</text>
<text x="63.6" y="40.2">GPIO5</text>
<text x="63.6" y="37.7">SS</text>
<text x="189" y="37.7">AN4/SDA2</text>
<text x="236.6" y="41.5">0/1</text>
<text x="238.9" y="38.9">2</text>
<text x="238.9" y="36.3">3</text>
<text x="11.8" y="42.7">VIN</text>
<text x="63.6" y="42.7">GPIO4</text>
<text x="49.6" y="51.6">1</text>
<text x="63.6" y="52.9">GPIO3</text>
<text x="11.8" y="58">AN0</text>
<text x="11.8" y="55.4">GND</text>
<text x="28.1" y="54.2">1</text>
<text x="28.1" y="56.7">2</text>
<text x="28.1" y="59.2">3</text>
<text x="49.6" y="54.2">2</text>
<text x="49.6" y="56.7">3</text>
<text x="49.6" y="59.2">4</text>
<text x="63.6" y="55.4">GPIO2</text>
<text x="63.6" y="58">GPIO1</text>
<text x="11.8" y="60.5">AN1</text>
<text x="11.8" y="63.1">AN2</text>
<text x="11.8" y="65.6">AN3</text>
<text x="28.1" y="61.7">4</text>
<text x="28.1" y="64.3">5</text>
<text x="49.6" y="61.7">5</text>
<text x="49.6" y="64.3">6</text>
<text x="63.6" y="60.5">GPIO0</text>
<text x="63.6" y="63.1">INT1</text>
<text x="63.6" y="65.6">INT0</text>
<text x="203.6" y="63.1">3V3</text>
<text x="6.1" y="68.1">AN4/SDA2</text>
<text x="6.1" y="70.7">AN5/SCL2</text>
<text x="28.1" y="66.9">6</text>
<text x="28.1" y="69.4">7</text>
<text x="49.6" y="66.9">7</text>
<text x="49.6" y="69.4">8</text>
<text x="63.6" y="68.1">MTXD</text>
<text x="63.6" y="70.7">MRXD</text>
<text x="143.1" y="82.6" transform="rotate(-90 143.1 82.6)">1</text>
<text x="8.4" y="88.5">RGB_DO</text>
<text x="8.4" y="85.9">RGB_CK</text>
<text x="28.1" y="84.6">1</text>
<text x="28.1" y="87.1">2</text>
<text x="28.1" y="89.7">3</text>
<text x="49.6" y="84.6">1</text>
<text x="49.6" y="87.1">2</text>
<text x="49.6" y="89.7">3</text>
<text x="63.6" y="88.5">SDA1</text>
<text x="63.6" y="85.9">SCL1</text>
<text x="216.1" y="84.6">2</text>
<text x="216.1" y="87.1">4</text>
<text x="216.1" y="89.7">6</text>
<text x="229.9" y="84.6">1</text>
<text x="229.9" y="87.1">3</text>
<text x="229.9" y="89.7">5</text>
<text x="9.5" y="93.6">VDDIO</text>
<text x="28.1" y="92.3">4</text>
<text x="28.1" y="94.8">5</text>
<text x="49.6" y="92.3">4</text>
<text x="49.6" y="94.8">5</text>
<text x="63.6" y="91">VREF</text>
<text x="63.6" y="93.6">GND</text>
<text x="143.1" y="93.9" transform="rotate(-90 143.1 93.9)">2</text>
<text x="216.1" y="92.3">8</text>
<text x="229.9" y="92.3">7</text>
<text x="9.5" y="96.1">RESET</text>
<text x="11.8" y="98.6">3V3</text>
<text x="13" y="101.2">5V</text>
<text x="28.1" y="97.3">6</text>
<text x="28.1" y="99.9">7</text>
<text x="49.6" y="97.3">6</text>
<text x="49.6" y="99.9">7</text>
<text x="63.6" y="96.1">SCK</text>
<text x="63.6" y="98.6">SDI</text>
<text x="63.6" y="101.2">SDO</text>
<text x="11.8" y="103.7">GND</text>
<text x="11.8" y="106.3">GND</text>
<text x="27" y="107.5">10</text>
<text x="28.1" y="102.4">8</text>
<text x="28.1" y="105">9</text>
<text x="49.6" y="102.4">8</text>
<text x="49.6" y="105">9</text>
<text x="49.6" y="107.5">10</text>
<text x="63.6" y="103.7">SS</text>
<text x="63.6" y="106.3">GPIO5</text>
<text x="142.4" y="107.5">1</text>
<text x="184.2" y="107.5">27</text>
<text x="11.8" y="108.8">VIN</text>
<text x="63.6" y="108.8">GPIO4</text>
<text x="142.4" y="110">2</text>
<text x="142.4" y="112.6">3</text>
<text x="184.2" y="112.6">6</text>
<text x="184.2" y="110">28</text>
<text x="49.6" y="117.7">1</text>
<text x="63.6" y="119">GPIO3</text>
<text x="142.4" y="115.1">4</text>
<text x="142.4" y="117.7">8</text>
<text x="184.2" y="115.1">7</text>
<text x="184.2" y="117.7">9</text>
<text x="11.8" y="124">AN0</text>
<text x="11.8" y="121.5">GND</text>
<text x="28.1" y="120.2">1</text>
<text x="28.1" y="122.7">2</text>
<text x="28.1" y="125.3">3</text>
<text x="49.6" y="120.2">2</text>
<text x="49.6" y="122.7">3</text>
<text x="63.6" y="121.5">GPIO2</text>
<text x="63.6" y="124">GPIO1</text>
<text x="141.3" y="120.2">11</text>
<text x="141.3" y="122.7">12</text>
<text x="141.3" y="125.3">13</text>
<text x="184.2" y="122.7">16</text>
<text x="233.3" y="122.8">3V3</text>
<text x="11.8" y="126.6">AN1</text>
<text x="11.8" y="129.1">AN2</text>
<text x="11.8" y="131.7">AN3</text>
<text x="28.1" y="127.8">4</text>
<text x="28.1" y="130.4">5</text>
<text x="141.3" y="127.8">14</text>
<text x="141.3" y="130.4">15</text>
<text x="184.2" y="130.4">17</text>
<text x="184.2" y="127.8">26</text>
<text x="6.1" y="134.2">AN4/SDA2</text>
<text x="6.1" y="136.7">AN5/SCL2</text>
<text x="28.1" y="132.9">6</text>
<text x="28.1" y="135.4">7</text>
<text x="141.3" y="132.9">18</text>
<text x="141.3" y="135.4">19</text>
<text x="141.3" y="138">21</text>
<text x="184.2" y="135.4">10</text>
<text x="184.2" y="132.9">20</text>
<text x="184.2" y="138">25</text>
<text x="141.3" y="140.5">22</text>
<text x="141.3" y="143.1">23</text>
<text x="184.2" y="143.1">5/29</text>
<text x="184.2" y="140.5">24</text>
</g>
<g font-size="2.5" fill="#0000c0">
<text x="205.6" y="7.4">TP11</text>
<text x="213.2" y="7.4">TP10</text>
<text x="31.6" y="15.9">J2</text>
<text x="41.8" y="15.9">J6</text>
<text x="209.5" y="28.6">R23</text>
<text x="217.2" y="28.6">R25</text>
<text x="242.4" y="31.1">J11</text>
<text x="227.3" y="46.4">C38</text>
<text x="31.6" y="51.4">J4</text>
<text x="41.8" y="48.9">J7</text>
<text x="233.5" y="63.4">TP1</text>
<text x="138.1" y="74.5">PG_BT</text>
<text x="31.6" y="81.9">J10</text>
<text x="41.8" y="81.9">J5</text>
<text x="158.6" y="78.3">R13</text>
<text x="172.8" y="80.8">PG_STT</text>
<text x="199.4" y="79.4">R5</text>
<text x="219.6" y="81.9">J8</text>
<text x="145.3" y="87">BT1</text>
<text x="157.7" y="87">D4</text>
<text x="187.6" y="85.9">PG_MCLR</text>
<text x="188.7" y="88.5">PG_PGC</text>
<text x="188.7" y="91">PG_PGD</text>
<text x="145.9" y="104.8">U2</text>
<text x="200.5" y="105.3">TP8</text>
<text x="214.5" y="105.3">TP9</text>
<text x="122.7" y="111.3">PG_PGC</text>
<text x="122.7" y="108.8">PG_PGD</text>
<text x="189.1" y="112.6">R4</text>
<text x="198.2" y="111.3">PG_BT</text>
<text x="31.6" y="117.5">J9</text>
<text x="41.8" y="114.9">J3</text>
<text x="115.4" y="117.7">R12</text>
<text x="115.4" y="125.3">R6</text>
<text x="121.5" y="124">PG_VBUS</text>
<text x="189.1" y="122.8">R10</text>
<text x="198.2" y="129.1">PG_MCLR</text>
<text x="121.5" y="134.2">PG_USB-</text>
<text x="121.5" y="136.7">PG_USB+</text>
<text x="122.7" y="141.8">PG_STT</text>
<text x="222.3" y="140.3">C18</text>
<text x="229.9" y="140.3">C19</text>
<text x="237.5" y="140.3">C23</text>
<text x="245.1" y="140.3">C17</text>
</g>
<g font-size="2.5" fill="#808080">
<text x="13" y="25">NC</text>
<text x="11.8" y="91">NC1</text>
</g>
<g font-size="2.5" fill="#008000">
<text x="241.4" y="85.9">TG_MCLR</text>
<text x="241.4" y="88.5">TG_PGC</text>
<text x="241.4" y="91">TG_PGD</text>
<text x="221" y="113.9">TG_RXD</text>
<text x="98.7" y="119">TG_MCLR</text>
<text x="195.6" y="119">TG_MCLR</text>
<text x="221" y="116.4">TG_TXD</text>
<text x="205.8" y="124">TG_PGD</text>
<text x="99.8" y="126.6">TG_PGC</text>
<text x="122.7" y="131.7">TG_PGD</text>
<text x="122.7" y="129.1">TG_PGC</text>
</g>
<text font-size="2.5" fill="#800080" x="120.4" y="113.9">VDDTG_EN</text>
<g font-size="1.9">
<text x="147.4" y="108.7">PGED1/RP6/RB0</text>
<text x="147.4" y="111.2">PGEC1/RP7/RB1</text>
<text x="147.4" y="113.7">RP8/RB2</text>
<text x="168.7" y="108.7">PGEC2/RP1/RA0</text>
<text x="168.7" y="111.2">PGED2/RP2/RA1</text>
<text x="169.6" y="113.7">OSC1/RP3/RA2</text>
<text x="147.4" y="116.3">TDI/RP9/RB3</text>
<text x="147.4" y="118.8">SOSCI/RP10/RB4</text>
<text x="168.7" y="118.8">SOSCO/RP5/RA4</text>
<text x="169.6" y="116.3">OSC2/RP4/RA3</text>
<text x="147.4" y="121.4">PGED3/RP11/RB5*</text>
<text x="147.4" y="123.9">VBUS/RB6*</text>
<text x="163.3" y="123.9">PGEC3/TDO/RP18/RC9*</text>
<text x="147.4" y="126.4">RP12/RB7*</text>
<text x="147.4" y="129">TCK/RP13/RB8*</text>
<text x="147.4" y="131.5">TMS/RP14/RB9*</text>
<text x="176.8" y="131.5">VCAP</text>
<text x="176.8" y="129">MCLR</text>
<text x="147.4" y="134.1">D-/RB10*</text>
<text x="147.4" y="136.6">D+/RB11*</text>
<text x="174.1" y="134.1">VUSB3V3</text>
<text x="177.7" y="136.6">VDD</text>
<text x="147.4" y="139.1">RP15/RB13</text>
<text x="147.4" y="141.7">RP16/RB14</text>
<text x="173.2" y="141.7">AVSS/VSS</text>
<text x="173.2" y="139.1">AVDD/VDD</text>
<text x="147.4" y="144.2">RP17/RB15</text>
<text x="177.7" y="144.2">VSS</text>
</g>
<g font-size="1.7" fill="#008000">
<text x="205.6" y="9.4">LPU/C8</text>
<text x="213.2" y="9.4">APU/D1</text>
<text x="209.5" y="30.5">2k2</text>
<text x="217.2" y="30.5">2k2</text>
<text x="31.6" y="46.2">CONN 1-10</text>
<text x="41.8" y="46.2">CONN 26-35</text>
<text x="242.4" y="46.2">Qwiic</text>
<text x="227.3" y="48.3">10uF</text>
<text x="233.5" y="65.3">GND</text>
<text x="31.6" y="74.1">CONN 11-17</text>
<text x="41.8" y="74.1">CONN 18-25</text>
<text x="162.4" y="78.9">1k</text>
<text x="199.4" y="81.3">10k</text>
<text x="145.3" y="88.9">RESET</text>
<text x="157.7" y="88.9">STATUS</text>
<text x="219.6" y="97">ICSP</text>
<text x="200.5" y="107.2">RX/A6</text>
<text x="214.5" y="107.2">TX/C12</text>
<text x="31.6" y="112.2">TP 1-10</text>
<text x="41.8" y="112.2">TP 26-35</text>
<text x="115.4" y="119.6">10k</text>
<text x="189.1" y="114.5">10k</text>
<text x="189.1" y="124.6">10k</text>
<text x="41.8" y="127.4">TP 23-25</text>
<text x="115.4" y="127.2">10k</text>
<text x="31.6" y="140.1">TP 11-17</text>
<text x="222.3" y="142.3">100nF</text>
<text x="229.9" y="142.3">100nF</text>
<text x="237.5" y="142.3">100nF</text>
<text x="245.1" y="142.3">10uF</text>
<text x="145.9" y="147.8">PIC32MM0XXXGPM028</text>
</g>
<text font-size="1.5" fill="#800000" x="158.8" y="144.8">(*) 5V Tolerant</text>
</svg>
